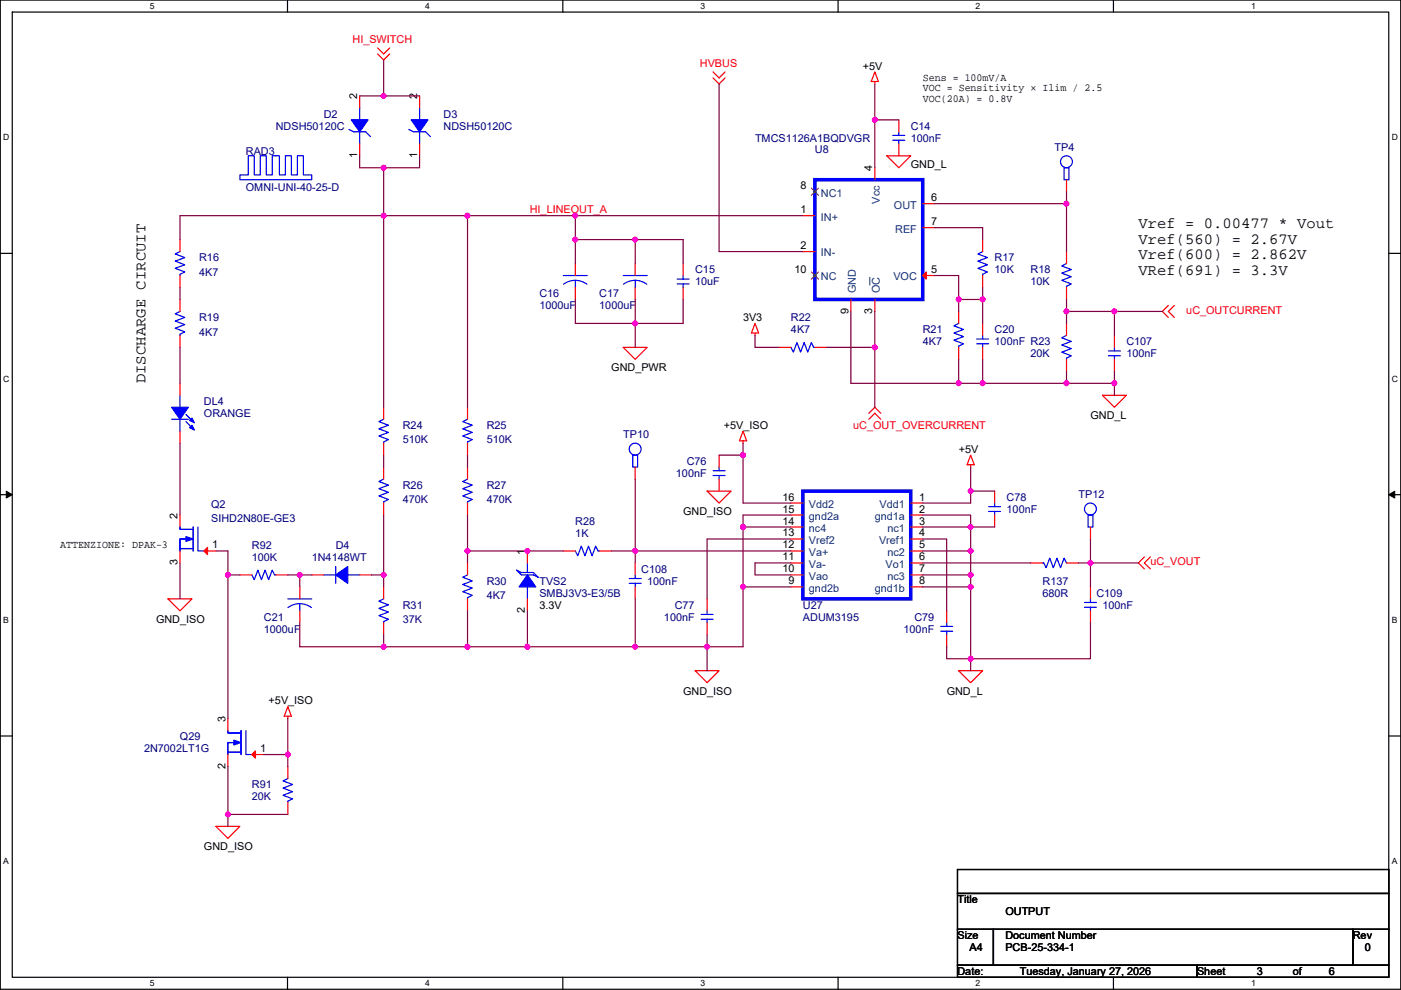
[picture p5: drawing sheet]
<svg xmlns="http://www.w3.org/2000/svg" width="297mm" height="210mm" viewBox="0 0 297 210" stroke-linecap="round" stroke-linejoin="round" font-family="sans-serif">
<path d="M.1 0h296.9v209.8h-296.9zM2.6 2.6h291.8v204.7h-291.8z" fill="none" stroke="#000" stroke-width=".25"/>
<g fill="#fff">
<path d="M31.8 .3h1v2h-1z"/>
<path d="M31.8 207.5h1v2.1h-1z"/>
</g>
<path d="M61 0v2.6M61 207.3v2.5" fill="none" stroke="#000" stroke-width=".25"/>
<g fill="#fff">
<path d="M90.1 .3h1v2h-1z"/>
<path d="M90.1 207.5h1v2.1h-1z"/>
</g>
<path d="M119.3 0v2.6M119.3 207.3v2.5" fill="none" stroke="#000" stroke-width=".25"/>
<g fill="#fff">
<path d="M148.5 .3h1v2h-1z"/>
<path d="M148.5 207.5h1v2.1h-1z"/>
</g>
<path d="M177.7 0v2.6M177.7 207.3v2.5" fill="none" stroke="#000" stroke-width=".25"/>
<g fill="#fff">
<path d="M206.9 .3h1v2h-1z"/>
<path d="M206.9 207.5h1v2.1h-1z"/>
</g>
<path d="M236.1 0v2.6M236.1 207.3v2.5" fill="none" stroke="#000" stroke-width=".25"/>
<g fill="#fff">
<path d="M265.2 .3h1v2h-1z"/>
<path d="M265.2 207.5h1v2.1h-1z"/>
<path d="M.7 28.2h1.3v2h-1.3z"/>
<path d="M295.1 28.2h1.3v2h-1.3z"/>
<path d="M.7 79.3h1.3v2.1h-1.3z"/>
<path d="M295.1 79.3h1.3v2.1h-1.3z"/>
</g>
<path d="M.1 53.7h2.5M294.4 53.7h2.6" fill="none" stroke="#000" stroke-width=".25"/>
<g fill="#fff">
<path d="M.7 130.5h1.2v2h-1.2z"/>
<path d="M295.1 130.5h1.2v2h-1.2z"/>
</g>
<path d="M.1 104.9h2.5M294.4 104.9h2.6" fill="none" stroke="#000" stroke-width=".25"/>
<path d="M1.3 104.2l1.3 .7-1.3 .7zM294.4 104.9l1.3-.7v1.4z" fill="#000" stroke="#000" stroke-width=".21"/>
<g fill="#fff">
<path d="M.7 181.7h1.2v2h-1.2z"/>
<path d="M295.1 181.7h1.2v2h-1.2z"/>
</g>
<path d="M.1 156.1h2.5M294.4 156.1h2.6M203 184.4h91.4v5.1h-91.4zM203 189.5h91.4v7.6h-91.4zM203 197.1h7.6v7.6h-7.6zM210.6 197.1h76.2v7.6h-76.2zM286.8 197.1h7.6v7.6h-7.6zM203 204.7h50.8v2.6h-50.8zM253.8 204.7h40.6v2.6h-40.6z" fill="none" stroke="#000" stroke-width=".25"/>
<g fill="none" stroke="#f00" stroke-width=".25">
<path d="M80.1 11.5l1.2 1.2 1.3-1.2M80.1 10.2l1.2 1.3 1.3-1.3M151.2 16.5l1.3 1.3 1.2-1.3M151.2 15.3l1.3 1.2 1.2-1.2M185.5 17.3v.5M185.5 15.3l.7 2h-1.5zM76.3 30.5v2.5M76.3 20.3v2.6M89 30.5v2.5M89 20.3v2.6M185.5 35.6v2.5M188 33h5.1l-2.5 2.6z"/>
<path d="M190.6 30.5v2.5M190.6 25.4v2.6M226.1 38.1v2.6M38.2 50.8v2.6M38.2 58.4v2.6M122 55.9v2.5M134.7 55.9v2.5M144.8 55.9v2.5M170.2 45.7h2.6M170.2 53.4h2.6M172.8 58.4h.1M172.8 40.7h.1"/>
<path d="M195.6 58.4h2.6M195.6 43.2h2.6M195.6 48.3h2.6M208.3 50.8v2.6M208.3 58.4v2.6M226.1 53.4v2.5M38.2 63.5v2.6M38.2 71.1v2.6M122 61v2.5M132.1 73.7h5.1l-2.5 2.5zM134.7 61v2.5M144.8 61v2.5"/>
<path d="M160.1 68.6l.7 2h-1.5zM160.1 70.6v.5M165.2 73.7h2.5M172.8 73.7h2.5M180.4 63.5v2.6M185.5 63.5v2.6M203.3 66.1v2.5M203.3 73.7v2.5M208.3 73.7v2.5M208.3 68.6v2.5M226.1 61v2.5M226.1 68.6v2.5"/>
<path d="M226.1 76.2v2.6M236.3 76.2v2.6M236.3 71.1v2.6M247.7 64.8l-1.3 1.3 1.3 1.2M249 64.8l-1.3 1.3 1.3 1.2M38.2 81.3v2.5M38.2 91.5v2.5M81.3 86.4v2.5M81.3 94v2.5M81.3 99.1v2.5M99.1 86.4v2.5M99.1 94v2.5"/>
<path d="M99.1 99.1v2.5M134.7 99.1v2.5M152.5 96.5v2.6M157.5 93.5v.5M157.5 91.5l.8 2h-1.5zM184.2 87.7l1.3-1.3 1.3 1.3M184.2 88.9l1.3-1.2 1.3 1.2M205.8 98.6v.5M205.8 96.5l.8 2.1h-1.6zM233.7 83.8h5.1l-2.5 2.6zM38.2 116.9v2.5M38.2 109.2v2.6"/>
<path d="M43.2 116.9h2.6M81.3 106.7v2.5M99.1 119.4v2.5M99.1 106.7v2.5M111.8 116.9v2.5M119.4 116.9h2.6M127.1 116.9h2.5M134.7 119.4v2.5M149.9 104.2h5.1l-2.5 2.5zM152.5 101.6v2.6M167.7 119.4h2.5M167.7 116.9h2.5"/>
<path d="M167.7 114.3h2.5M167.7 111.8h2.5M167.7 109.2h2.5M167.7 106.7h2.5M193.1 106.7h2.5M193.1 109.2h2.5M193.1 111.8h2.5M193.1 114.3h2.5M193.1 116.9h2.5M193.1 119.4h2.5M210.9 109.2v2.6M210.9 104.2v2.5"/>
<path d="M218.5 119.4h2.5M226.1 119.4h2.6M231.2 111.8v2.5M242.6 118.1l-1.2 1.3 1.2 1.3M243.9 118.1l-1.3 1.3 1.3 1.3M35.6 127h5.1l-2.5 2.6zM50.9 121.9h2.5M58.5 121.9h2.5M63.6 124.5v2.5M63.6 129.6v2.5M66.1 121.9h2.5M76.3 121.9h2.5"/>
<path d="M81.3 124.5v2.5M81.3 132.1v2.5M99.1 127v2.6M111.8 127v2.6M134.7 124.5v2.5M149.9 132.1v2.5M149.9 127v2.6M167.7 124.5h2.5M167.7 121.9h2.5M193.1 124.5h2.5M193.1 121.9h2.5M200.7 134.6v2.6"/>
<path d="M200.7 129.6v2.5M231.2 129.6v2.5M231.2 124.5v2.5M48.3 152.4v2.6M61 151.9v.5M61 149.9l.8 2h-1.5zM147.4 142.3h5.1l-2.6 2.5zM203.3 142.3h5l-2.5 2.5zM45.8 175.3h5.1l-2.6 2.5zM48.3 160v2.6M53.4 160h2.5M61 162.6v2.5"/>
<path d="M61 170.2v2.5"/>
</g>
<g fill="none" stroke="#00f" stroke-width=".25">
<path d="M52.6 33h1.3v4.1h1.3v-4.1h1.2v4.1h1.3v-4.1h1.5v4.1h1.3v-4.1h1.3v4.1h1.3v-4.1h1.2v4.1h1.8v1h-15.2v-1h1.7zM74 27.5l1 .5h2.5l1 1M76.3 28v2.5M76.3 22.9v2.5M86.7 27.5l1 .5h2.5l1 1M89 28v2.5M89 22.9v2.5M189.3 29.7h2.5M189.3 28.7h2.5M190.6 28v.7M190.6 29.7v.8M225.6 35.6h1v2.5h-1z"/>
<path d="M38.2 53.4l-1.1 .5 2.1 .7-2.1 .8 2.1 .8-2.1 .7 2.1 .8-1 .5v.2M119.4 58.4h5.1M122 59.5l1 .1 1.4 .7M122 59.5l-1.1 .1-1.4 .7M122 59.5v1.5M132.1 58.4h5.1M134.7 59.5l1 .1 1.4 .7M134.7 59.5l-1.1 .1-1.4 .7M134.7 59.5v1.5M143.6 59.2h2.5M144.8 58.4v.8M208.3 53.4l-1 .5 2.1 .7-2.1 .8 2.1 .8-2.1 .7 2.1 .8-1.1 .5v.2"/>
<path d="M226.1 55.9l-1 .5 2 .8-2 .7 2 .8-2 .8 2 .7-1 .5v.3M38.2 66.1l-1.1 .5 2.1 .7-2.1 .8 2.1 .8-2.1 .7 2.1 .8-1 .5v.2M143.6 60.2h2.5M144.8 60.2v.8M167.7 73.7l.5 1 .8-2 .7 2 .8-2 .8 2 .7-2 .5 1h.3M203.3 68.6l-1.1 .5 2.1 .8-2.1 .7 2.1 .8-2.1 .8 2.1 .7-1 .5v.3M207.1 72.9h2.5M207.1 71.9h2.5M208.3 71.1v.8M208.3 72.9v.8M226.1 71.1l-1 .5 2 .8-2 .8 2 .7-2 .8 2 .8-1 .5v.2M235 75.5h2.6"/>
<path d="M235 74.4h2.6M236.3 73.7v.7M236.3 75.5v.7M36.4 88.9h3.5M38.2 83.8v2.6M38.2 88.9v2.6M39.4 87.9l1.6 1.5M39.4 89.4l1.6 1.6M81.3 88.9l-1 .5 2.1 .8-2.1 .8 2.1 .7-2.1 .8 2.1 .7-1.1 .5v.3M99.1 88.9l-1 .5 2 .8-2 .8 2 .7-2 .8 2 .7-1 .5v.3M134.2 96.5h1v2.6h-1zM151.2 99.8h2.5"/>
<path d="M152.5 99.1v.7M38.2 116.4h2.8M38.4 116.4h2.3M39.2 114.3h-1v2.6v-2.6h1.5M40.7 112.3h-2.5v-.5v.5h2.8M41 111.8v5.1M42 111.8v5.1h1.2M81.3 101.6l-1 .5 2.1 .8-2.1 .8 2.1 .7-2.1 .8 2.1 .7-1.1 .5v.3M99.1 101.6l-1 .5 2 .8-2 .8 2 .7-2 .8 2 .7-1 .5v.3M111.8 119.4v2M122 116.9l.5 1 .8-2.1 .7 2.1 .8-2.1 .7 2.1 .8-2.1 .5 1.1h.3M151.2 100.9h2.5"/>
<path d="M152.5 100.9v.7M209.6 108.5h2.6M209.6 107.5h2.6M210.9 106.7v.8M210.9 108.5v.7M221 119.4h.3l.5 1 .8-2 .7 2 .8-2 .8 2 .7-2 .5 1M230.7 109.2h1v2.6h-1zM53.4 121.9l.5 1.1 .8-2.1 .7 2.1 .8-2.1 .8 2.1 .7-2.1 .5 1h.3M61 127h5.1M63.5 128l-1 .2-1.4 .7M63.5 128l1.1 .2 1.4 .7M63.6 128v1.6"/>
<path d="M68.6 121.9h2.6M71.2 120.2v3.5M73.7 121.9h2.6M81.3 127l-1 .5 2.1 .8-2.1 .8 2.1 .7-2.1 .8 2.1 .7-1.1 .5v.3M99.1 121.9l-1 .5 2 .8-2 .8 2 .7-2 .8 2 .8-1 .5v.2M109.5 120.9l1.1 .5h2.5l1 1-1-.5h-2.5zM111.8 124.5v2.5M133.4 123.7h2.6M133.4 122.7h2.6M134.7 121.9v.8M134.7 123.7v.8M148.7 131.3h2.5"/>
<path d="M148.7 130.3h2.5M149.9 129.6v.7M149.9 131.3v.8M199.4 133.9h2.6M199.4 132.9h2.6M200.7 132.1v.8M200.7 133.9v.7M229.9 128.8h2.6M229.9 127.8h2.6M231.2 127v.8M231.2 128.8v.8M48.3 159.5h2.8"/>
<path d="M48.6 159.5h2.3M49.3 157.5h-1v2.5v-2.5h1.5M50.9 155.5h-2.6v-.5v.5h2.8M51.1 155v5M52.1 155v5h1.3M61 165.1l-1 .5 2 .8-2 .8 2 .7-2 .8 2 .7-1 .5v.3"/>
<circle cx="226.1" cy="34.3" r="1.26"/>
<circle cx="134.7" cy="95.3" r="1.26"/>
<circle cx="231.2" cy="108" r="1.26"/>
</g>
<path d="M172.8 38.1h22.8v25.4h-22.8zM170.2 104.2h22.9v22.8h-22.9z" fill="none" stroke="#00f" stroke-width=".76"/>
<path d="M172 39.9l1.6 1.5M173.5 39.9l-1.5 1.5M172 57.7l1.6 1.5M173.5 57.7l-1.5 1.5" fill="none" stroke="#804000" stroke-width=".21"/>
<path d="M184.4 58.8v1.7" fill="none" stroke="#004080" stroke-width=".21"/>
<g fill="#f00" stroke="#f00" stroke-width=".25">
<path d="M195.6 58.4l.8-.7v1.5z"/>
<path d="M53.4 160l.8-.7v1.5z"/>
<path d="M43.2 116.9l.8-.8v1.5z"/>
</g>
<g fill="#00f" stroke="#00f" stroke-width=".25">
<path d="M49.6 157l1.5 .5-1.5 .5z" fill-rule="evenodd"/>
<path d="M36.4 86.4h3.5l-1.7 2.5z" fill-rule="evenodd"/>
<path d="M40.2 90.7l.5-.5 .5 1z" fill-rule="evenodd"/>
<path d="M40.7 88.7l.5 1-1-.5z" fill-rule="evenodd"/>
<path d="M87.2 25.4h3.5l-1.7 2.6z" fill-rule="evenodd"/>
<path d="M71.2 121.9l2.5-1.7v3.5z" fill-rule="evenodd"/>
<path d="M39.4 113.8l1.6 .5-1.6 .5z" fill-rule="evenodd"/>
<path d="M111.8 121.9l1.8 2.6h-3.6z" fill-rule="evenodd"/>
<path d="M74.5 25.4h3.5l-1.7 2.6z" fill-rule="evenodd"/>
</g>
<g fill="none" stroke="#800040" stroke-width=".25">
<path d="M81.3 12.7v7.6M152.5 17.8v35.6h17.7M185.5 17.8v7.6M76.3 33v2.6h5M76.3 20.3h5M81.3 35.6v10.1M81.3 20.3h7.7M89 33v2.6h-7.7M185.5 25.4v10.2M185.5 25.4h5.1M81.3 45.7v40.7M81.3 45.7h17.8"/>
<path d="M81.3 45.7h-43.1v5.1M99.1 45.7v40.7M99.1 45.7h22.9M122 45.7h48.2M122 45.7v5.1M122 50.8h12.7M122 50.8v5.1M134.7 50.8v5.1M134.7 50.8h10.1v5.1M198.2 43.2h27.9M198.2 58.4h5.1v5.1M198.2 48.3h10.1v2.5"/>
<path d="M226.1 40.7v2.5M226.1 43.2v10.2M38.2 61v2.5M38.2 73.7v7.6M122 63.5v5.1h12.7M134.7 63.5v5.1M134.7 68.6v5.1M144.8 63.5v5.1h-10.1M160.1 71.1v2.6h5.1M175.3 73.7h10.2M180.4 66.1v15.2h27.9M185.5 66.1v7.6"/>
<path d="M185.5 73.7v12.7M203.3 63.5v2.6M203.3 76.2v5.1M203.3 63.5h5M208.3 63.5v5.1M208.3 76.2v5.1M208.3 61v2.5M226.1 63.5v2.6M226.1 78.8v2.5M226.1 66.1h10.2M226.1 66.1v2.5M236.3 66.1h10.1"/>
<path d="M236.3 66.1v5M236.3 78.8v2.5M38.2 94v15.2M81.3 96.5v2.6M99.1 96.5v2.6M152.5 96.5h5M157.5 96.5v10.2h10.2M157.5 94v2.5M205.8 99.1v5.1M208.3 81.3h17.8M226.1 81.3h10.2M236.3 81.3v2.5"/>
<path d="M38.2 119.4v7.6M45.8 116.9h2.5v5M81.3 109.2v12.7M99.1 109.2v7.7M99.1 116.9h20.3M99.1 116.9v2.5M129.6 116.9h5.1v2.5M134.7 101.6v15.3h33M157.5 111.8h10.2M157.5 111.8v12.7M167.7 109.2h-10.2v2.6M167.7 114.3h-17.8v12.7"/>
<path d="M167.7 119.4h-7.6v2.5h7.6M195.6 116.9h10.2v5M195.6 111.8h10.2v5.1M195.6 109.2h10.2v2.6h5.1M195.6 114.3h5.1v15.3M195.6 119.4h22.9M205.8 104.2v2.5h-10.2M205.8 104.2h5.1M228.7 119.4h2.5v5.1M231.2 114.3v5.1h10.2M48.3 121.9h2.6M48.3 121.9v30.5"/>
<path d="M61 121.9h2.6M63.6 121.9v2.6M63.6 121.9h2.5M63.6 132.1v5.1h35.5M78.8 121.9h2.5M81.3 134.6v2.6M81.3 121.9v2.6M99.1 129.6v7.6M99.1 137.2h12.7M111.8 137.2h22.9M111.8 129.6v7.6M134.7 127v10.2"/>
<path d="M134.7 137.2h15.2M149.9 134.6v2.6M149.9 137.2v5.1M157.5 124.5h10.2M157.5 124.5v12.7h-7.6M195.6 124.5h10.2v15.2h25.4v-7.6M195.6 121.9h10.2M200.7 137.2v2.5h5.1v2.6M205.8 121.9v2.6M61 152.4v7.6M48.3 172.7h12.7M48.3 162.6v10.1"/>
<path d="M48.3 172.7v2.6M55.9 160h5.1M61 160v2.6"/>
</g>
<g fill="#f0f" stroke="#f0f" stroke-width=".25">
<circle cx="99.1" cy="116.8" r=".5"/>
<circle cx="99.1" cy="137.2" r=".5"/>
<circle cx="111.8" cy="137.2" r=".5"/>
<circle cx="111.8" cy="116.8" r=".5"/>
<circle cx="134.7" cy="137.2" r=".5"/>
<circle cx="134.7" cy="116.8" r=".5"/>
<circle cx="185.5" cy="25.4" r=".5"/>
<circle cx="226.1" cy="43.2" r=".5"/>
<circle cx="203.2" cy="63.5" r=".5"/>
<circle cx="208.3" cy="63.5" r=".5"/>
<circle cx="185.5" cy="73.7" r=".5"/>
<circle cx="203.2" cy="81.3" r=".5"/>
<circle cx="134.7" cy="68.6" r=".5"/>
<circle cx="122" cy="45.7" r=".5"/>
<circle cx="122" cy="50.8" r=".5"/>
<circle cx="134.7" cy="50.8" r=".5"/>
<circle cx="81.3" cy="121.9" r=".5"/>
<circle cx="81.3" cy="45.7" r=".5"/>
<circle cx="63.5" cy="121.9" r=".5"/>
<circle cx="81.3" cy="20.3" r=".5"/>
<circle cx="81.3" cy="35.6" r=".5"/>
<circle cx="61" cy="160" r=".5"/>
<circle cx="226.1" cy="66" r=".5"/>
<circle cx="236.3" cy="66" r=".5"/>
<circle cx="236.3" cy="81.3" r=".5"/>
<circle cx="99.1" cy="45.7" r=".5"/>
<circle cx="48.3" cy="121.9" r=".5"/>
<circle cx="157.5" cy="124.5" r=".5"/>
<circle cx="157.5" cy="111.8" r=".5"/>
<circle cx="157.5" cy="96.5" r=".5"/>
<circle cx="205.8" cy="104.1" r=".5"/>
<circle cx="205.8" cy="124.5" r=".5"/>
<circle cx="205.8" cy="121.9" r=".5"/>
<circle cx="205.8" cy="116.8" r=".5"/>
<circle cx="205.8" cy="111.8" r=".5"/>
<circle cx="48.3" cy="172.7" r=".5"/>
<circle cx="208.3" cy="81.3" r=".5"/>
<circle cx="226.1" cy="81.3" r=".5"/>
<circle cx="149.9" cy="137.2" r=".5"/>
<circle cx="81.3" cy="137.2" r=".5"/>
<circle cx="231.2" cy="119.4" r=".5"/>
<circle cx="205.8" cy="139.7" r=".5"/>
</g>
<g font-size="3.3">
<text x="241.4" y="48.4">Vref = 0.00477 * Vout</text>
<text x="241.4" y="51.7">Vref(560) = 2.67V</text>
<text x="241.4" y="55">Vref(600) = 2.862V</text>
<text x="241.4" y="58.3">VRef(691) = 3.3V</text>
<text x="30.8" y="81.3" transform="rotate(-90 30.8 81.3)">DISCHARGE CIRCUIT</text>
</g>
<g font-size="2.3" fill="#f00">
<text x="74.7" y="9.2">HI_SWITCH</text>
<text x="148.4" y="14.3">HVBUS</text>
<text x="112.3" y="45.1">HI_LINEOUT_A</text>
<text x="251.5" y="66.6">uC_OUTCURRENT</text>
<text x="180.9" y="91">uC_OUT_OVERCURRENT</text>
<text x="243.9" y="119.9">uC_VOUT</text>
</g>
<g font-size="2.3">
<text x="182.9" y="14.8">+5V</text>
<text x="195.6" y="17.1">Sens = 100mV/A</text>
<text x="75.7" y="21.1" transform="rotate(-90 75.7 21.1)">2</text>
<text x="88.4" y="21.1" transform="rotate(-90 88.4 21.1)">2</text>
<text x="195.6" y="19.4">VOC = Sensitivity × Ilim / 2.5</text>
<text x="195.6" y="21.7">VOC(20A) = 0.8V</text>
<text x="75.7" y="33.6" transform="rotate(-90 75.7 33.6)">1</text>
<text x="88.4" y="33.6" transform="rotate(-90 88.4 33.6)">1</text>
<text x="193.1" y="35.6">GND_L</text>
<text x="169.7" y="40.1">8</text>
<text x="185" y="36.3" transform="rotate(-90 185 36.3)">4</text>
<text x="169.7" y="45.2">1</text>
<text x="197.4" y="42.7">6</text>
<text x="197.4" y="47.8">7</text>
<text x="169.7" y="52.8">2</text>
<text x="168.5" y="57.9">10</text>
<text x="197.4" y="57.9">5</text>
<text x="157.5" y="68.1">3V3</text>
<text x="179.9" y="66.6" transform="rotate(-90 179.9 66.6)">9</text>
<text x="185" y="66.6" transform="rotate(-90 185 66.6)">3</text>
<text x="129.6" y="78.8">GND_PWR</text>
<text x="231.2" y="88.9">GND_L</text>
<text x="153.5" y="91">+5V_ISO</text>
<text x="203.3" y="96.1">+5V</text>
<text x="165.9" y="106.2">16</text>
<text x="194.9" y="106.2">1</text>
<text x="37.6" y="110" transform="rotate(-90 37.6 110)">2</text>
<text x="144.8" y="109.3">GND_ISO</text>
<text x="165.9" y="113.8">13</text>
<text x="165.9" y="111.3">14</text>
<text x="165.9" y="108.7">15</text>
<text x="194.9" y="113.8">4</text>
<text x="194.9" y="108.7">2</text>
<text x="194.9" y="111.3">3</text>
<text x="12.8" y="116.1">ATTENZIONE: DPAK-3</text>
<text x="37.6" y="119.9" transform="rotate(-90 37.6 119.9)">3</text>
<text x="45" y="116.3">1</text>
<text x="111.3" y="117.6" transform="rotate(-90 111.3 117.6)">1</text>
<text x="165.9" y="118.9">11</text>
<text x="165.9" y="116.3">12</text>
<text x="194.9" y="118.9">6</text>
<text x="194.9" y="116.3">5</text>
<text x="165.9" y="121.4">10</text>
<text x="167.2" y="124">9</text>
<text x="194.9" y="124">8</text>
<text x="194.9" y="121.4">7</text>
<text x="111.3" y="130.1" transform="rotate(-90 111.3 130.1)">2</text>
<text x="114.4" y="129.1">3.3V</text>
<text x="33.1" y="132.1">GND_ISO</text>
<text x="57" y="149.4">+5V_ISO</text>
<text x="144.8" y="147.4">GND_ISO</text>
<text x="200.7" y="147.4">GND_L</text>
<text x="47.8" y="153.2" transform="rotate(-90 47.8 153.2)">3</text>
<text x="55.2" y="159.5">1</text>
<text x="47.8" y="163.1" transform="rotate(-90 47.8 163.1)">2</text>
<text x="43.2" y="180.4">GND_ISO</text>
<text x="203" y="191.6">Title</text>
<text x="213.2" y="194.1">OUTPUT</text>
<text x="203" y="199.2">Size</text>
<text x="205.5" y="201.7">A4</text>
<text x="213.2" y="199.2">Document Number</text>
<text x="213.2" y="201.7">PCB-25-334-1</text>
<text x="286.8" y="199.2">Rev</text>
<text x="289.4" y="201.7">0</text>
<text x="203" y="206.8">Date:</text>
<text x="216.2" y="206.8">Tuesday, January 27, 2026</text>
<text x="253.8" y="206.8">Sheet</text>
<text x="266.5" y="206.8">3</text>
<text x="274.1" y="206.8">of</text>
<text x="281.7" y="206.8">6</text>
</g>
<g font-size="2.3" fill="#000080">
<text x="58.5" y="27.5">NDSH50120C</text>
<text x="68.6" y="24.9">D2</text>
<text x="94" y="24.9">D3</text>
<text x="94" y="27.5">NDSH50120C</text>
<text x="193.1" y="27.5">C14</text>
<text x="52.1" y="32.8">RAD3</text>
<text x="160.1" y="30">TMCS1126A1BQDVGR</text>
<text x="172.8" y="32.6">U8</text>
<text x="193.1" y="30">100nF</text>
<text x="223.6" y="32">TP4</text>
<text x="52.1" y="40.4">OMNI-UNI-40-25-D</text>
<text x="42.2" y="55.4">R16</text>
<text x="42.2" y="58.5">4K7</text>
<text x="147.4" y="58">C15</text>
<text x="210.9" y="55.4">R17</text>
<text x="210.9" y="58">10K</text>
<text x="218.5" y="58">R18</text>
<text x="114.4" y="63">C16</text>
<text x="114.4" y="65.6">1000uF</text>
<text x="127.1" y="63">C17</text>
<text x="127.1" y="65.6">1000uF</text>
<text x="147.4" y="60.5">10uF</text>
<text x="218.5" y="60.5">10K</text>
<text x="42.2" y="68.1">R19</text>
<text x="42.2" y="71.2">4K7</text>
<text x="167.7" y="68.1">R22</text>
<text x="167.7" y="70.7">4K7</text>
<text x="195.6" y="70.7">R21</text>
<text x="210.9" y="70.7">C20</text>
<text x="195.6" y="73.2">4K7</text>
<text x="210.9" y="73.2">100nF R23</text>
<text x="218.5" y="75.7">20K</text>
<text x="238.8" y="73.2">C107</text>
<text x="238.8" y="75.7">100nF</text>
<text x="43.2" y="85.9">DL4</text>
<text x="43.2" y="88.4">ORANGE</text>
<text x="85.4" y="91">R24</text>
<text x="85.4" y="94">510K</text>
<text x="103.2" y="91">R25</text>
<text x="103.2" y="94">510K</text>
<text x="132.1" y="93">TP10</text>
<text x="143.3" y="101.1">100nF</text>
<text x="145.6" y="98.6">C76</text>
<text x="44.8" y="107.7">Q2</text>
<text x="85.4" y="103.7">R26</text>
<text x="85.4" y="106.7">470K</text>
<text x="103.2" y="103.7">R27</text>
<text x="103.2" y="106.7">470K</text>
<text x="213.4" y="106.2">C78</text>
<text x="228.7" y="105.7">TP12</text>
<text x="44.8" y="110.8">SIHD2N80E-GE3</text>
<text x="122" y="111.3">R28</text>
<text x="122" y="113.8">1K</text>
<text x="213.4" y="108.8">100nF</text>
<text x="53.4" y="116.4">R92</text>
<text x="53.4" y="118.9">100K</text>
<text x="66.1" y="118.9">1N4148WT</text>
<text x="71.2" y="116.4">D4</text>
<text x="103.2" y="124">R30</text>
<text x="114.4" y="124">TVS2</text>
<text x="136" y="121.5">C108</text>
<text x="137.2" y="124">100nF</text>
<text x="221" y="124">R137</text>
<text x="55.9" y="131.6">C21</text>
<text x="85.4" y="129.1">R31</text>
<text x="103.2" y="127">4K7</text>
<text x="114.4" y="126.5">SMBJ3V3-E3/5B</text>
<text x="140.8" y="131.6">100nF</text>
<text x="143.1" y="129.1">C77</text>
<text x="170.2" y="129.1">U27</text>
<text x="170.2" y="131.6">ADUM3195</text>
<text x="193.9" y="131.6">C79</text>
<text x="221" y="126.5">680R</text>
<text x="232.5" y="126.5">C109</text>
<text x="233.7" y="129.1">100nF</text>
<text x="55.9" y="134.2">1000uF</text>
<text x="85.4" y="132.1">37K</text>
<text x="191.6" y="134.2">100nF</text>
<text x="30.5" y="159.6">2N7002LT1G</text>
<text x="38.2" y="157">Q29</text>
<text x="53.4" y="167.2">R91</text>
<text x="53.4" y="169.7">20K</text>
</g>
<g font-size="2.3" fill="#004080">
<text x="174.1" y="41.7">NC1</text>
<text x="174.1" y="46.8">IN+</text>
<text x="186.5" y="43.2" transform="rotate(-90 186.5 43.2)">Vcc</text>
<text x="189.5" y="44.2">OUT</text>
<text x="189.8" y="49.3">REF</text>
<text x="174.1" y="54.4">IN-</text>
<text x="174.1" y="59.5">NC</text>
<text x="189.4" y="59.5">VOC</text>
<text x="181.5" y="62.3" transform="rotate(-90 181.5 62.3)">GND</text>
<text x="186.5" y="62.3" transform="rotate(-90 186.5 62.3)">OC</text>
<text x="171.5" y="107.7">Vdd2</text>
<text x="186.5" y="107.7">Vdd1</text>
<text x="171.5" y="112.8">nc4</text>
<text x="171.5" y="110.3">gnd2a</text>
<text x="185.5" y="110.3">gnd1a</text>
<text x="188.1" y="112.8">nc1</text>
<text x="171.5" y="117.9">Va+</text>
<text x="171.5" y="115.4">Vref2</text>
<text x="186.4" y="115.4">Vref1</text>
<text x="188.1" y="117.9">nc2</text>
<text x="171.5" y="125.5">gnd2b</text>
<text x="171.5" y="123">Vao</text>
<text x="171.5" y="120.4">Va-</text>
<text x="185.5" y="125.5">gnd1b</text>
<text x="187.8" y="120.4">Vo1</text>
<text x="188.1" y="123">nc3</text>
</g>
<g font-size="1.8">
<text x="31.8" y="1.9">5</text>
<text x="90.1" y="1.9">4</text>
<text x="148.5" y="1.9">3</text>
<text x="206.9" y="1.9">2</text>
<text x="265.2" y="1.9">1</text>
<text x=".7" y="29.8">D</text>
<text x="295.1" y="29.8">D</text>
<text x=".7" y="81">C</text>
<text x="295.1" y="81">C</text>
<text x=".7" y="132.1">B</text>
<text x="295.1" y="132.1">B</text>
<text x=".7" y="183.3">A</text>
<text x="295.1" y="183.3">A</text>
<text x="31.8" y="209.2">5</text>
<text x="90.1" y="209.2">4</text>
<text x="148.5" y="209.2">3</text>
<text x="206.9" y="209.2">2</text>
<text x="265.2" y="209.2">1</text>
</g>
</svg>
